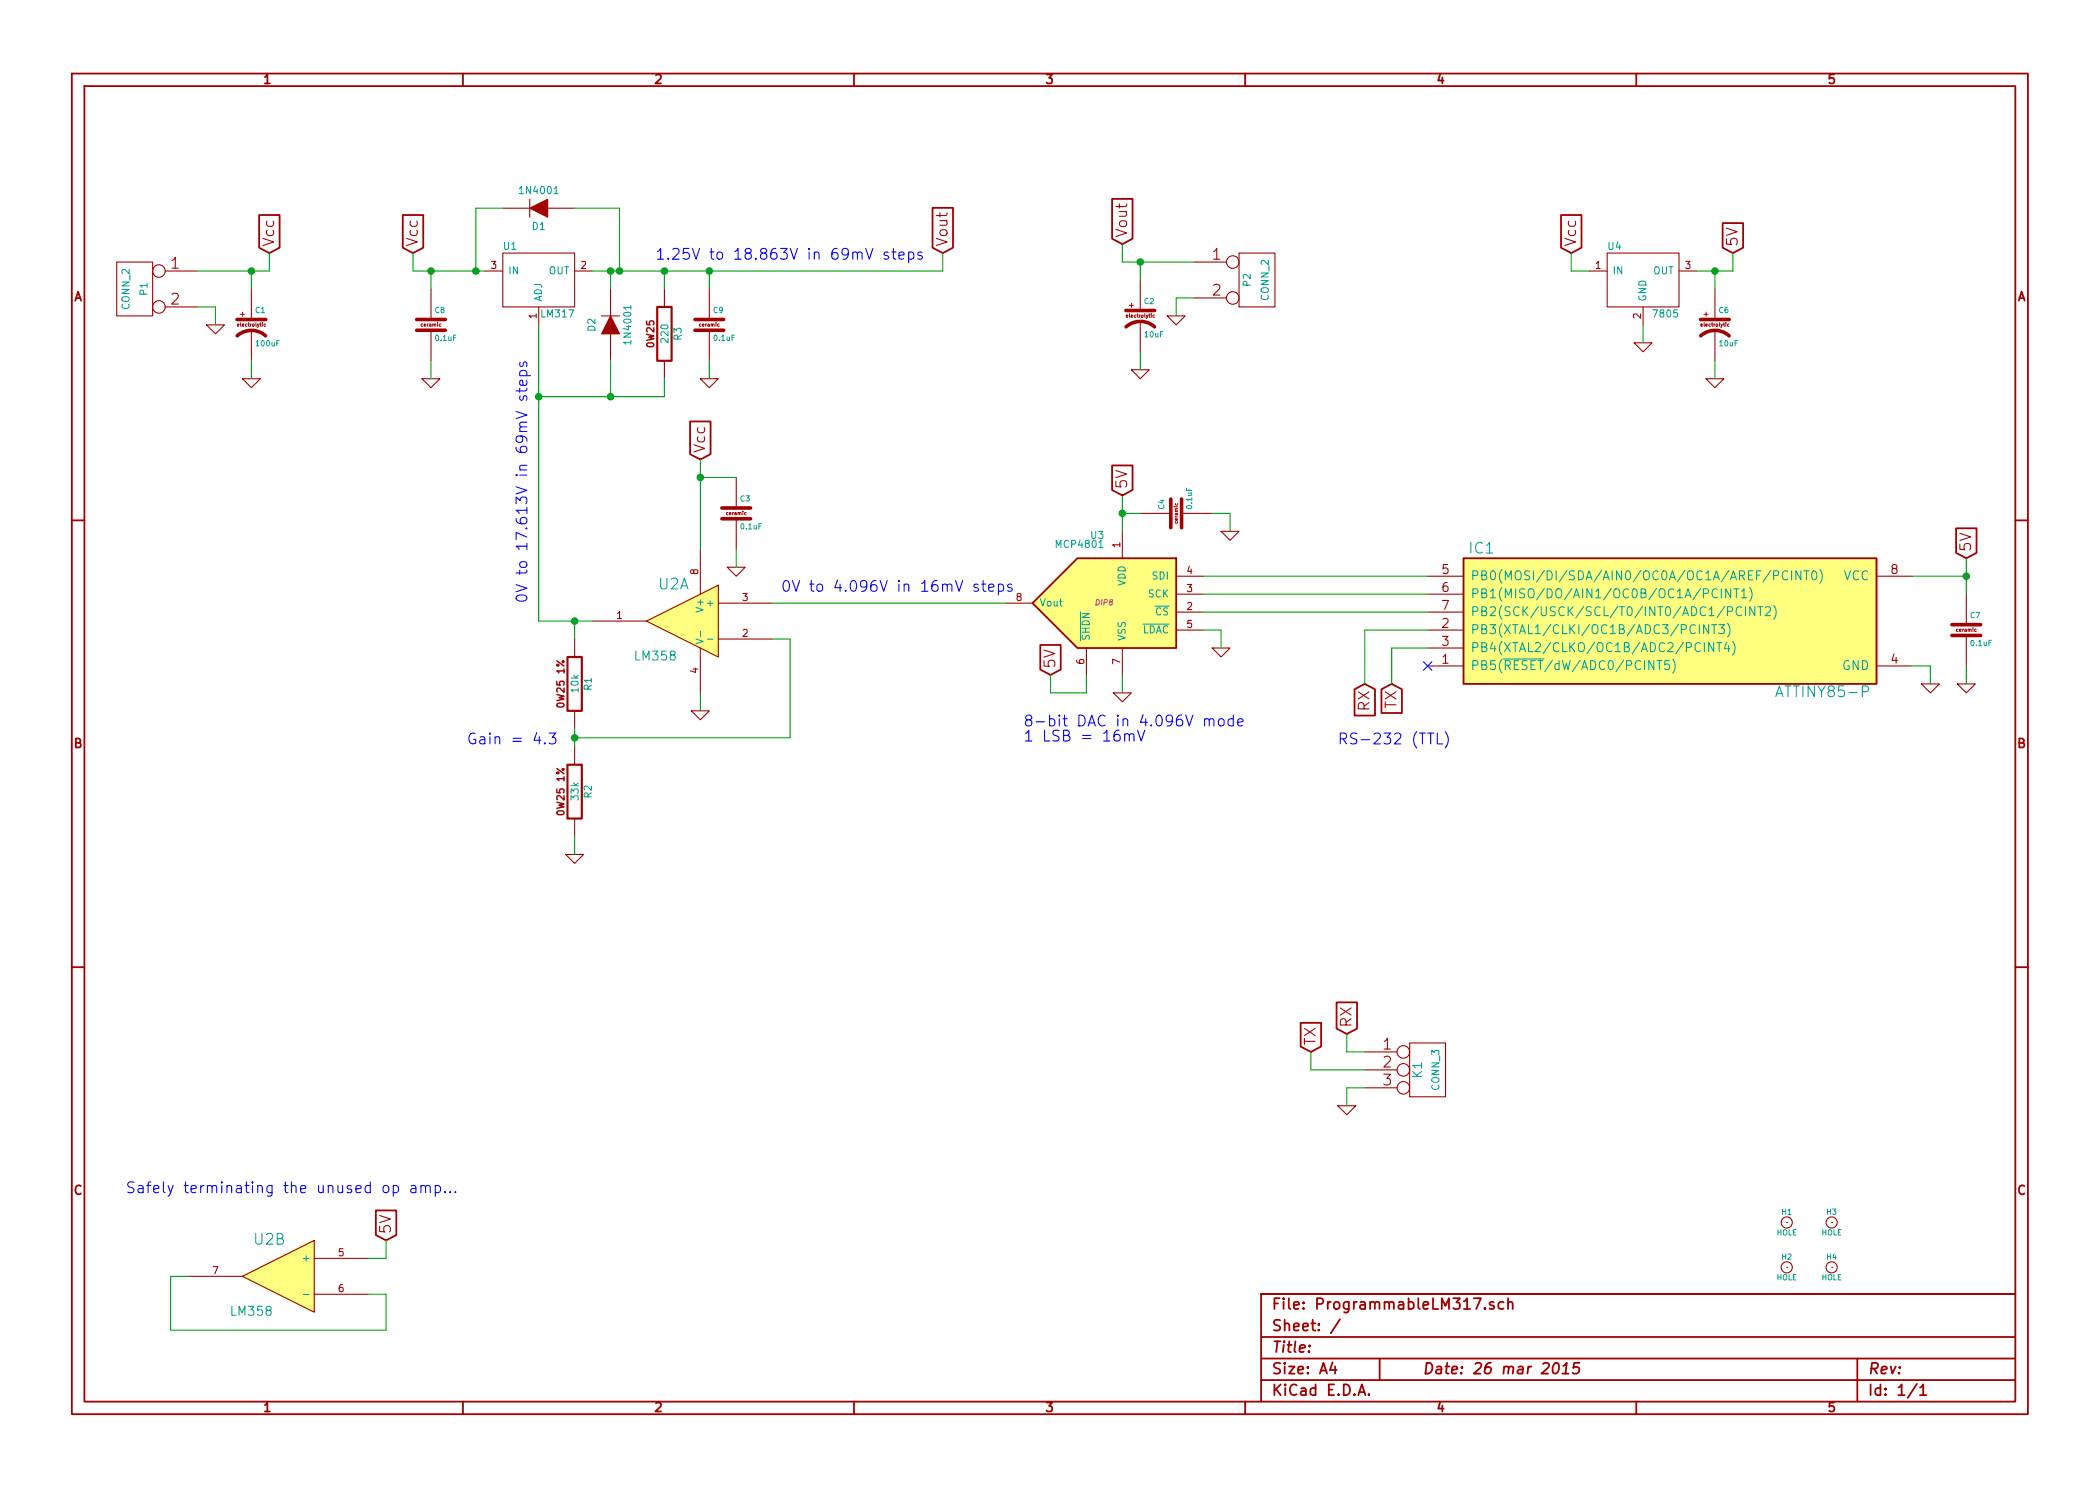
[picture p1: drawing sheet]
<svg xmlns="http://www.w3.org/2000/svg" width="297mm" height="210mm" viewBox="0 0 297 210" stroke-linecap="round" stroke-linejoin="round" font-family="sans-serif">
<g fill="none" stroke="#a00000" stroke-width=".25">
<path d="M10.2 10.4h276.6v189.7h-276.6zM11.9 12.2h273.2v186.1h-273.2zM65.5 10.4v1.8M120.8 10.4v1.8M176.1 10.4v1.8M231.4 10.4v1.8M36.7 30.4h2.8v4.6l-1.4 .8-1.4-.8zM57 30.4h2.9v4.6l-1.5 .8-1.4-.8zM131.9 29.4h2.9v5.6l-1.5 .8-1.4-.8zM157.3 28.1h2.9v5.7l-1.5 .7-1.4-.7zM220.8 30.4h2.9v4.6l-1.5 .8-1.4-.8zM243.7 31.6h2.9v3.4l-1.5 .8-1.4-.8z"/>
<path d="M97.6 59.6h2.9v4.7l-1.4 .7-1.5-.7zM10.2 73.6h1.7M157.3 65.9h2.9v3.4l-1.5 .8-1.4-.8zM207 79h58.4v17.8h-58.4zM276.7 74.7h2.9v3.5l-1.5 .8-1.4-.8zM285.1 73.6h1.7M146 85.3l6.4-6.3h14v12.7h-14zM147.1 91.3h2.9v3.4l-1.4 .8-1.5-.8zM191.6 97.5l1.4-.7 1.5 .7v3.7h-2.9zM195.4 97.5l1.4-.7 1.5 .7v3.4h-2.9zM10.2 136.8h1.7M285.1 136.8h1.7"/>
<path d="M184 144.7h2.9v3.4l-1.5 .7-1.4-.7zM189.1 141.8h2.8v3.7l-1.4 .8-1.4-.8zM53.2 171.3h2.9v3.4l-1.5 .8-1.4-.8zM65.5 198.3v1.8M120.8 198.3v1.8M176.1 198.3v1.8M178.4 189.2h106.7M178.4 195.3h106.7M178.4 192.2h106.7M185.2 190.4h.1l-.1 .1v-.1v.1M188.5 192.8l-.4 1h1M188.8 193.3v1.1"/>
<path d="M189.5 186.7l-1.3 1.9M192.1 197.4l.5-1.5 .5 1.5M192.3 197h.7M193.6 197.3h.1l-.1 .1-.1-.1h.1v.1M195.1 192.2v3.1M208.5 183.7h1l-.7 1.5M210 185.1h.1l-.1 .1v-.1v.1M211.3 184.3l-.4-.1-.2 .2 .1 .2 .5 .2 .1 .1-.1 .2-.1 .1-.5-.1M212.7 184.3a.48 .48 0 0 0-.7 0l-.1 .6a.48 .48 0 0 0 .8 .2M213.3 184.3a.38 .38 0 0 1 .7 .1v.8M213.3 183.7v1.5M219.9 193a.35 .35 0 0 1 .3-.2 .35 .35 0 0 1 .3 .3 .87 .87 0 0 1-.6 1.3l-.1-.1a1.14 1.14 0 0 1 .1-1.3z"/>
<path d="M221 194.4h.9M221.1 193.3l.5-.5-.2 1.6M223.4 192.8h-.7l-.2 .8 .3-.2 .5 .1 .1 .2-.2 .5a.62 .62 0 0 1-.8 0M231.4 198.3v1.8M262.7 192.2v6.1M271.1 195.8l-1.3 2M271.6 196.3l.4-.4v1.5M271.6 197.4h.9M285.1 183.1h-106.7v15.2"/>
</g>
<g fill="none" stroke="#a00000" stroke-width=".15">
<path d="M16.5 37.1h5.1v7.6h-5.1zM23.4 38.3h4.5M68.6 38.3h2.5M71.1 35.8h10.2v7.6h-10.2zM71.1 29.5h3.8M74.9 28.2v2.5M77.5 29.5h3.8M81.3 38.3h2.5M161.3 39.6v4.3M168.9 37.1h4.6M175.3 35.8h5v7.6h-5zM224.8 38.3h2.5"/>
<path d="M227.3 35.8h10.2v7.6h-10.2zM237.5 38.3h2.5M23.4 43.4h4.5M29.2 46h2.5l-1.2 1.2zM34.3 53.6h2.5l-1.2 1.3zM35.6 40.9v4.3M35.6 46.7v4.3M59.7 53.6h2.5l-1.2 1.3zM61 40.9v4.3M61 46.7v4.3M76.2 43.4v2.6M85.1 44.7h2.5"/>
<path d="M86.4 40.9v3.8M86.4 47.2v3.8M94 40.9v2.5M94 51v2.6M99.1 53.6h2.5l-1.3 1.3zM100.3 40.9v4.3M100.3 46.7v4.3M160 52.3h2.6l-1.3 1.3zM161.3 45.5v4.3M165.1 44.7h2.5l-1.2 1.3zM168.9 42.2h4.6M231.1 48.5h2.6l-1.3 1.3z"/>
<path d="M232.4 43.4v2.6M241.3 53.6h2.5l-1.2 1.3zM242.6 40.9v4.3M242.6 46.7v4.3M99.1 77.7v6.4M104.1 67.6v4.3M104.1 73.4v4.3M158.7 75.2v3.8M161.3 72.6h4.3M167.1 72.6h4.3M172.7 75.2h2.6l-1.3 1.2zM81.3 90.4v2.6"/>
<path d="M83.8 87.9h7.6M91.4 87.9l10.2-5.1v10.2zM99.1 91.7v6.3M101.6 90.4h7.6M101.6 85.3h7.6M102.9 80.3h2.5l-1.3 1.2zM142.2 85.3h3.8M153.7 91.7v3.8M157.5 98h2.5l-1.3 1.3zM158.7 91.7v3.8M166.4 89.1h3.8M166.4 81.5h3.8"/>
<path d="M166.4 84.1h3.8M166.4 86.6h3.8M171.4 91.7h2.6l-1.3 1.3zM201.9 94.2h5.1M201.9 89.1h5.1M201.9 91.7h5.1M201.9 81.5h5.1M201.9 84.1h5.1M201.9 86.6h5.1M265.4 94.2h5.1M265.4 81.5h5.1M271.8 96.8h2.5l-1.3 1.2z"/>
<path d="M276.9 96.8h2.5l-1.3 1.2zM278.1 84.1v4.3M278.1 89.9v4.3M81.3 100.6v2.5M81.3 105.7v2.5M81.3 115.8v2.6M97.8 100.6h2.5l-1.2 1.2zM80 120.9h2.5l-1.2 1.3zM189.2 156.5h2.6l-1.3 1.2zM193 148.8h4.6M193 151.4h4.6M193 153.9h4.6"/>
<path d="M199.4 147.6h5.1v7.6h-5.1zM44.4 178h7.7M252.7 173h.1M252.7 179.3h.1M259.1 173h.1M259.1 179.3h.1M26.7 180.6h7.6M34.3 180.6l10.1-5.1v10.2zM44.4 183.1h7.7"/>
<circle cx="22.5" cy="38.3" r=".89"/>
<circle cx="174.4" cy="37.1" r=".89"/>
<circle cx="22.5" cy="43.4" r=".89"/>
<circle cx="174.4" cy="42.2" r=".89"/>
<circle cx="198.5" cy="148.8" r=".89"/>
<circle cx="198.5" cy="153.9" r=".89"/>
<circle cx="198.5" cy="151.4" r=".89"/>
<circle cx="252.7" cy="173" r=".79"/>
<circle cx="252.7" cy="179.3" r=".79"/>
<circle cx="259.1" cy="179.3" r=".79"/>
<circle cx="259.1" cy="173" r=".79"/>
</g>
<g fill="none" stroke="#a00000" stroke-width=".51">
<path d="M33.5 45.2h4.1M33.6 47.5a3 3 0 0 1 4 0M58.9 45.2h4.1M58.9 46.7h4.1M98.3 45.2h4.1M98.3 46.7h4.1M159.3 43.9h4M159.3 46.2a3 3 0 0 1 4 0M240.5 45.2h4.1M240.6 47.5a3 3 0 0 1 4 0M102.1 73.4h4.1M102.1 71.9h4.1"/>
<path d="M165.6 70.6v4.1M167.1 70.6v4.1M276.1 89.9h4.1M276.1 88.4h4.1"/>
</g>
<path d="M37.6 45.9h-.3l.1 .2h.2M62.4 45.9h-.3l.1 .2h.2M101.7 45.9h-.2v.2h.2M163.3 44.6l-.2 .1v.2h.2M244.6 45.9h-.3l.1 .2h.2M105.5 72.5l-.2 .1 .1 .2h.1M166.3 71.2v.3l.2-.1v-.2M279.5 89l-.2 .1v.2h.2" fill="none" stroke="#a00000" stroke-width=".14"/>
<g fill="#ffff80" stroke="#ffff80" stroke-width=".25">
<path d="M91.4 87.9l10.2-5.1v10.2z"/>
<path d="M207 79h58.4v17.8h-58.4z"/>
<path d="M146 85.3l6.4-6.3h14v12.7h-14z"/>
<path d="M34.3 180.6l10.1-5.1v10.2z"/>
</g>
<g fill="none" stroke="#00a0a0" stroke-width=".15">
<path d="M78.4 27.4h.5M89.2 43.2v.6M98.5 90.4l1 .3-1 .4M99.1 89.3v.8M100.1 90.4h.7M152.8 86.6v4.1M161.6 88.3h3.8M212.6 93.2h5.8M234.4 93.5h.7M234.7 93.5v1.2M236.1 93.5h-.6v.6l.1-.2h.3l.2 .2v.5l-.2 .1h-.3l-.1-.1M236.6 93.3a1.47 1.47 0 0 1 0 1.9"/>
<path d="M240.4 88.4v1.3M241.1 90.9v1.3M241.7 88.4v1.3l-.7-1.3v1.3M242.1 88.4h.7M242.4 90.9v1.3l-.7-1.3v1.3M242.5 88.4v1.3M242.8 90.9h.7M242.9 83.4a.5 .5 0 0 0-.6 0 .5 .5 0 0 0-.1 .6 .45 .45 0 0 0 .2 .5 .45 .45 0 0 0 .5-.1M243.1 88.4h.8l-.4 .5 .4 .1v.5l-.2 .2h-.4l-.2-.2M243.2 90.9v1.3M243.5 83.3v1.3M244.2 90.9l-.3 .9h.8"/>
<path d="M244.3 88.2a1.47 1.47 0 0 1 0 1.9M244.3 86.5h.7l.1-.2-.1-.3-.2-.2h-.5v1.3M244.5 91.4v.8M244.8 83.3v1.3l-.7-1.3v1.3M245.1 90.7a1.47 1.47 0 0 1 0 2M245.2 83.3h.7M245.6 83.3v1.3M246.3 83.7l.4-.4v1.3M246.3 86a.5 .5 0 0 0-.6 0 .5 .5 0 0 0-.1 .6 .45 .45 0 0 0 .2 .5 .45 .45 0 0 0 .5-.1M246.3 84.6h.7M246.9 85.8v1.3M247.5 83.1a1.47 1.47 0 0 1 0 2"/>
<path d="M248.2 85.8v1.3l-.7-1.3v1.3M248.6 85.8h.8M249 85.8v1.3M249.7 86l.2-.2h.3l.2 .2v.2v.2l-.7 .7h.7M250.9 81.4h.6l.1-.2-.1-.3-.1-.1h-.5v1.2M250.9 85.7a1.47 1.47 0 0 1 0 1.9M252.9 80.9a.5 .5 0 0 0-.7 0 .5 .5 0 0 0-.1 .6 .45 .45 0 0 0 .2 .5 .45 .45 0 0 0 .6-.1M253.4 80.8v1.2M254.7 80.8v1.2l-.7-1.2v1.2M255.2 80.8h.7M255.5 80.8v1.2M256.4 80.9a.31 .31 0 0 1 .3-.1 .31 .31 0 0 1 .2 .2v.8l-.1 .2h-.3l-.1-.1-.1-.3z"/>
<path d="M257.4 80.6a1.47 1.47 0 0 1 0 1.9M42.9 183.2h.8"/>
</g>
<path d="M93 43.4h2v7.6h-2zM80.3 93h2v7.6h-2zM80.3 108.2h2v7.6h-2z" fill="none" stroke="#a00000" stroke-width=".3"/>
<g fill="none" stroke="#00a000" stroke-width=".15">
<path d="M35.6 38.3v2.6M38.1 35.8v2.5h-10.2M58.4 35.8v2.5h10.2M61 38.3v2.6M71.1 29.5h-3.8v8.8M81.3 29.5h6.3v8.8M86.4 38.3v2.6M94 38.3v2.6M100.3 38.3v2.6M133.3 35.8v2.5h-49.5M158.7 34.5v2.6h10.2M161.3 37.1v2.5"/>
<path d="M222.2 35.8v2.5h2.6M242.6 38.3h.1M242.6 38.3v2.6M245.1 35.8v2.5h-5.1M27.9 43.4h2.6v2.6M35.6 51v2.6M61 51v2.6M76.2 46v41.9h7.6M86.4 51v5.1M94 53.6v2.5h-17.8M100.3 51v2.6M161.3 49.8v2.5"/>
<path d="M168.9 42.2h-2.5v2.5M232.4 46v2.5M242.6 51v2.6M99.1 65v12.7M99.1 67.6h5M104.1 77.7v2.6M158.7 72.6h2.6M158.7 70.1v5.1M171.4 72.6h2.6v2.6M278.1 79v5.1M81.3 87.9v2.5M99.1 98v2.6"/>
<path d="M109.2 90.4h2.6v14h-30.5M109.2 85.3h33M148.6 95.5v2.5h5.1v-2.5M158.7 95.5v2.5M170.2 81.5h31.7M170.2 89.1h2.5v2.6M170.2 84.1h31.7M170.2 86.6h31.7M201.9 89.1h-8.9v7.7M201.9 91.7h-5.1v5.1M270.5 81.5h7.6M270.5 94.2h2.5v2.6"/>
<path d="M278.1 94.2v2.6M81.3 103.1v2.6M81.3 118.4v2.5M185.4 148.8v2.6h7.6M190.5 146.3v2.5h2.5M193 153.9h-2.5v2.6M54.6 175.5v2.5h-2.5M26.7 180.6h-2.6v7.6h30.5v-5.1h-2.5"/>
</g>
<g fill="#00a000" stroke="#00a000" stroke-width=".25">
<circle cx="81.3" cy="104.4" r=".41"/>
<circle cx="99.1" cy="67.6" r=".41"/>
<circle cx="81.3" cy="87.9" r=".41"/>
<circle cx="242.6" cy="38.3" r=".41"/>
<circle cx="278.1" cy="81.5" r=".41"/>
<circle cx="158.7" cy="72.6" r=".41"/>
<circle cx="61" cy="38.3" r=".41"/>
<circle cx="35.6" cy="38.3" r=".41"/>
<circle cx="161.3" cy="37.1" r=".41"/>
<circle cx="100.3" cy="38.3" r=".41"/>
<circle cx="94" cy="38.3" r=".41"/>
<circle cx="76.2" cy="56.1" r=".41"/>
<circle cx="86.4" cy="38.3" r=".41"/>
<circle cx="86.4" cy="56.1" r=".41"/>
<circle cx="87.6" cy="38.3" r=".41"/>
<circle cx="67.3" cy="38.3" r=".41"/>
</g>
<path d="M201.3 93.6l1.2 1.2M202.5 93.6l-1.2 1.2" fill="none" stroke="#0000c0" stroke-width=".15"/>
<g fill="none" stroke="#00f" stroke-width=".15">
<path d="M125.6 35.7h-.3l-.3 .2 .1 .2 .5 .1 .1 .2-.1 .2-.1 .1-.5-.1M126.2 35.7h.5M126.4 35.1v1.4v.1l.3 .1M127.2 36.2l.7-.2-.1-.3h-.4l-.2 .2v.7l.2 .1 .4-.1M128.5 35.7a.48 .48 0 0 1 .7 .1l.1 .6a.48 .48 0 0 1-.8 .2M128.5 35.7v1.5M130.4 35.7h-.4l-.2 .2 .1 .2 .5 .1 .1 .2-.1 .2-.1 .1-.5-.1M73.5 54.9v.6M73.5 53.2h1.5M73.6 56.1l-.1 .3 .2 .2h.2l.2-.5 .1-.1 .2 .1 .1 .1-.1 .4M73.6 53.2a.48 .48 0 0 1 .1-.7l.5-.1a.48 .48 0 0 1 .2 .8M73.6 51.3l-.1 .3 .2 .3 .2-.1 .2-.5 .1-.1 .2 .1 .1 .1-.1 .5"/>
<path d="M74.4 53.9l.1 .4-.2 .2h-.7l-.1-.2 .1-.4 .3-.1 .1 .7M74.5 54.9l-.1 .3-.1 .1h-1.3M138.3 82.7l-.3-.1-.3 .3 .1 .2 .5 .1 .1 .2-.1 .2-.1 .1-.5-.1M138.9 82.6h.5M139.1 82.1v1.4v.1l.3 .1M139.9 83.2l.7-.2-.1-.3-.4-.1-.2 .3v.7l.2 .1 .4-.1M141.2 82.7a.48 .48 0 0 1 .7 .1l.1 .6a.48 .48 0 0 1-.8 .2M141.2 82.6v1.6M143.1 82.7l-.4-.1-.2 .3 .1 .2 .5 .1 .1 .2-.1 .2-.1 .1-.5-.1M77.1 105.1v.1v.1l-.1-.1 .1-.1v.2M77.7 103.7h.9l-.5 .6a.42 .42 0 0 1 .5 .3v.4l-.1 .2-.6 .1-.2-.2M159.1 104a.38 .38 0 0 1 .6 .1v.7"/>
<path d="M159.7 104.1a.35 .35 0 0 1 .4-.3 .35 .35 0 0 1 .3 .3v.7M160.9 103.3l.5 1.5 .5-1.5M170.4 101.8a.38 .38 0 0 1 .6 .1v.8M170.4 101.7v1M171 101.9a.35 .35 0 0 1 .4-.2 .35 .35 0 0 1 .3 .2v.8M172.4 101.8a.42 .42 0 0 1 .4-.1 .42 .42 0 0 1 .4 .3v.4a.43 .43 0 0 1-.5 .3 .43 .43 0 0 1-.4-.3zM174.4 101.8a.48 .48 0 0 0-.6 0l-.1 .6a.48 .48 0 0 0 .7 .2M174.4 101.2v1.5M175.1 102.2l.7-.1-.1-.3-.4-.1-.2 .2 .1 .7 .1 .1 .4-.1M203.3 103.7v1.6h.7M204.4 103.5a1.75 1.75 0 0 1 0 2.3M55.6 167.8a.48 .48 0 0 1 .7 .1l.1 .6a.48 .48 0 0 1-.8 .2"/>
<path d="M58.2 167.8l.1-.1 .5 .1v1M58.8 168.1l-.5 .1a.3 .3 0 0 0-.2 .3 .3 .3 0 0 0 .2 .3l.5-.1M59.5 167.9a.38 .38 0 0 1 .7 .1v.8M59.5 167.7v1.1M60.2 168a.35 .35 0 0 1 .3-.3 .35 .35 0 0 1 .4 .3v.8M61.6 167.8a.48 .48 0 0 1 .6 .1l.1 .6a.48 .48 0 0 1-.7 .2M61.6 167.7v1.6M62.9 168.6l.1 .1-.1 .1v-.1v-.1v.2M63.7 168.6l.1 .1-.1 .1-.1-.1 .1-.1v.2M64.4 168.6l.1 .1-.1 .1-.1-.1 .1-.1v.2"/>
</g>
<g fill="#a00000" stroke="#a00000" stroke-width=".15">
<path d="M86.4 44.7l1.2 2.5h-2.5z"/>
<path d="M74.9 29.5l2.6-1.3v2.5z"/>
</g>
<g font-size="2.1" fill="#a00000">
<text x="38.9" y="34.9" transform="rotate(-90 38.9 34.9)">Vcc</text>
<text x="59.2" y="34.9" transform="rotate(-90 59.2 34.9)">Vcc</text>
<text x="134.1" y="34.9" transform="rotate(-90 134.1 34.9)">Vout</text>
<text x="159.5" y="33.6" transform="rotate(-90 159.5 33.6)">Vout</text>
<text x="223" y="34.9" transform="rotate(-90 223 34.9)">Vcc</text>
<text x="245.9" y="34.9" transform="rotate(-90 245.9 34.9)">5V</text>
<text x="24.2" y="38.1">1</text>
<text x="171.5" y="36.8">1</text>
<text x="171.5" y="41.9">2</text>
<text x="24.2" y="43.2">2</text>
<text x="99.8" y="64.1" transform="rotate(-90 99.8 64.1)">Vcc</text>
<text x="159.5" y="69.2" transform="rotate(-90 159.5 69.2)">5V</text>
<text x="278.9" y="78.1" transform="rotate(-90 278.9 78.1)">5V</text>
<text x="149.4" y="94.6" transform="rotate(-90 149.4 94.6)">5V</text>
<text x="193.8" y="100.6" transform="rotate(-90 193.8 100.6)">RX</text>
<text x="197.6" y="100.4" transform="rotate(-90 197.6 100.4)">TX</text>
<text x="186.2" y="147.9" transform="rotate(-90 186.2 147.9)">TX</text>
<text x="191.3" y="145.4" transform="rotate(-90 191.3 145.4)">RX</text>
<text x="195.6" y="148.6">1</text>
<text x="195.6" y="151.1">2</text>
<text x="195.6" y="153.7">3</text>
<text x="55.4" y="174.6" transform="rotate(-90 55.4 174.6)">5V</text>
<text x="179.9" y="185.4">File: ProgrammableLM317.sch</text>
<text x="179.9" y="191.5">Title:</text>
<text x="179.9" y="188.4">Sheet: /</text>
<text x="179.9" y="197.6">KiCad E.D.A.</text>
<text x="179.9" y="194.5">Size: A4</text>
<text x="201.2" y="194.5">Date: 26 mar 2015</text>
<text x="264.2" y="194.5">Rev:</text>
<text x="264.2" y="197.6">Id: 1/1</text>
</g>
<g font-size="2.1" fill="#00f">
<text x="92.7" y="36.8">1.25V to 18.863V in 69mV steps</text>
<text x="110.5" y="83.8">0V to 4.096V in 16mV steps</text>
<text x="74.7" y="85.3" transform="rotate(-90 74.7 85.3)">0V to 17.613V in 69mV steps</text>
<text x="66" y="105.4">Gain = 4.3</text>
<text x="144.8" y="102.9">8-bit DAC in 4.096V mode</text>
<text x="144.8" y="105">1 LSB = 16mV</text>
<text x="189.2" y="105.4">RS-232 (TTL)</text>
<text x="17.8" y="168.9">Safely terminating the unused op amp...</text>
</g>
<g font-size="2.1" fill="#00a0a0">
<text x="93.1" y="83.5">U2A</text>
<text x="207.9" y="78.4">IC1</text>
<text x="251.7" y="98.7">ATTINY85-P</text>
<text x="36" y="176.2">U2B</text>
</g>
<g font-size="1.8" fill="#a00000">
<text x="37.3" y="11.9">1</text>
<text x="92.7" y="11.9">2</text>
<text x="148" y="11.9">3</text>
<text x="203.3" y="11.9">4</text>
<text x="258.6" y="11.9">5</text>
<text x="10.4" y="42.7">A</text>
<text x="285.3" y="42.7">A</text>
<text x="204" y="81.3">5</text>
<text x="204" y="83.8">6</text>
<text x="267.5" y="81.3">8</text>
<text x="204" y="88.9">2</text>
<text x="204" y="86.4">7</text>
<text x="204" y="94">1</text>
<text x="204" y="91.4">3</text>
<text x="267.5" y="94">4</text>
<text x="10.4" y="105.9">B</text>
<text x="285.3" y="105.9">B</text>
<text x="10.4" y="169.1">C</text>
<text x="285.3" y="169.1">C</text>
<text x="37.3" y="199.8">1</text>
<text x="92.7" y="199.8">2</text>
<text x="148" y="199.8">3</text>
<text x="203.3" y="199.8">4</text>
<text x="258.6" y="199.8">5</text>
</g>
<g font-size="1.8" fill="#00a0a0">
<text x="208" y="82.2">PB0(MOSI/DI/SDA/AIN0/OC0A/OC1A/AREF/PCINT0)</text>
<text x="260.7" y="82.2">VCC</text>
<text x="208" y="89.8">PB3(XTAL1/CLKI/OC1B/ADC3/PCINT3)</text>
<text x="208" y="84.7">PB1(MISO/DO/AIN1/OC0B/OC1A/PCINT1)</text>
<text x="208" y="87.2">PB2(SCK/USCK/SCL/T0/INT0/ADC1/PCINT2)</text>
<text x="89.9" y="93.5">LM358</text>
<text x="208" y="94.9">PB5(RESET/dW/ADC0/PCINT5)</text>
<text x="208" y="92.3">PB4(XTAL2/CLKO/OC1B/ADC2/PCINT4)</text>
<text x="260.5" y="94.9">GND</text>
<text x="201.2" y="152.5" transform="rotate(-90 201.2 152.5)">K1</text>
<text x="32.8" y="186.2">LM358</text>
</g>
<g font-size="1.4" fill="#00a0a0">
<text x="73.7" y="27.5">1N4001</text>
<text x="71.2" y="35.4">U1</text>
<text x="75.3" y="32.6">D1</text>
<text x="227.5" y="35.4">U4</text>
<text x="20.9" y="41.8" transform="rotate(-90 20.9 41.8)">P1</text>
<text x="71.9" y="38.9">IN</text>
<text x="77.5" y="38.9">OUT</text>
<text x="177" y="40.5" transform="rotate(-90 177 40.5)">P2</text>
<text x="228.1" y="38.9">IN</text>
<text x="233.7" y="38.9">OUT</text>
<text x="18.4" y="43.8" transform="rotate(-90 18.4 43.8)">CONN_2</text>
<text x="76.7" y="45">LM317</text>
<text x="76.7" y="42.7" transform="rotate(-90 76.7 42.7)">ADJ</text>
<text x="84.3" y="46.9" transform="rotate(-90 84.3 46.9)">D2</text>
<text x="179.5" y="42.5" transform="rotate(-90 179.5 42.5)">CONN_2</text>
<text x="232.9" y="42.7" transform="rotate(-90 232.9 42.7)">GND</text>
<text x="234" y="45">7805</text>
<text x="89.3" y="48.4" transform="rotate(-90 89.3 48.4)">1N4001</text>
<text x="94.6" y="48.4" transform="rotate(-90 94.6 48.4)">220</text>
<text x="96.4" y="48.1" transform="rotate(-90 96.4 48.1)">R3</text>
<text x="149.5" y="77.6">MCP4801</text>
<text x="154.3" y="76.3">U3</text>
<text x="159.3" y="83" transform="rotate(-90 159.3 83)">VDD</text>
<text x="163" y="82">SDI</text>
<text x="99.6" y="86.4" transform="rotate(-90 99.6 86.4)">V+</text>
<text x="100.3" y="85.8">+</text>
<text x="147.1" y="85.8">Vout</text>
<text x="161.4" y="89.7">LDAC</text>
<text x="162.4" y="84.6">SCK</text>
<text x="163.4" y="87.1">CS</text>
<text x="154.2" y="90.7" transform="rotate(-90 154.2 90.7)">SHDN</text>
<text x="159.3" y="90.7" transform="rotate(-90 159.3 90.7)">VSS</text>
<text x="81.9" y="97.9" transform="rotate(-90 81.9 97.9)">10k</text>
<text x="83.7" y="97.7" transform="rotate(-90 83.7 97.7)">R1</text>
<text x="81.9" y="113.2" transform="rotate(-90 81.9 113.2)">33k</text>
<text x="83.7" y="112.9" transform="rotate(-90 83.7 112.9)">R2</text>
<text x="203.6" y="154.2" transform="rotate(-90 203.6 154.2)">CONN_3</text>
<text x="43.1" y="178.6">+</text>
</g>
<g font-size="1.4" fill="#a00000">
<text x="69.5" y="38.1">3</text>
<text x="82.2" y="38.1">2</text>
<text x="225.7" y="38.1">1</text>
<text x="238.4" y="38.1">3</text>
<text x="75.9" y="45.1" transform="rotate(-90 75.9 45.1)">1</text>
<text x="232.2" y="45.1" transform="rotate(-90 232.2 45.1)">2</text>
<text x="92.6" y="49.1" transform="rotate(-90 92.6 49.1)">0W25</text>
<text x="158.5" y="77.5" transform="rotate(-90 158.5 77.5)">1</text>
<text x="98.8" y="81.3" transform="rotate(-90 98.8 81.3)">8</text>
<text x="167.9" y="83.8">3</text>
<text x="167.9" y="81.3">4</text>
<text x="87.2" y="87.6">1</text>
<text x="105" y="85.1">3</text>
<text x="143.8" y="85.1">8</text>
<text x="167.9" y="86.4">2</text>
<text x="167.9" y="88.9">5</text>
<text x="98.8" y="95.2" transform="rotate(-90 98.8 95.2)">4</text>
<text x="105" y="90.2">2</text>
<text x="153.4" y="94" transform="rotate(-90 153.4 94)">6</text>
<text x="158.5" y="94" transform="rotate(-90 158.5 94)">7</text>
<text x="79.9" y="99.8" transform="rotate(-90 79.9 99.8)">0W25 1%</text>
<text x="79.9" y="115.1" transform="rotate(-90 79.9 115.1)">0W25 1%</text>
<text x="47.9" y="177.8">5</text>
<text x="30.1" y="180.3">7</text>
<text x="47.9" y="182.9">6</text>
</g>
<g font-size="1.1" fill="#a00000">
<text x="34" y="44.8">+</text>
<text x="159.7" y="43.6">+</text>
<text x="241" y="44.8">+</text>
</g>
<g font-size="1.1" fill="#00a0a0">
<text x="36.1" y="44.3">C1</text>
<text x="61.5" y="44.3">C8</text>
<text x="100.9" y="44.3">C9</text>
<text x="161.9" y="43">C2</text>
<text x="162" y="47.7">10uF</text>
<text x="243.2" y="44.3">C6</text>
<text x="36.3" y="49">100uF</text>
<text x="61.7" y="48.3">0.1uF</text>
<text x="101" y="48.3">0.1uF</text>
<text x="243.2" y="49">10uF</text>
<text x="104.7" y="71">C3</text>
<text x="168.7" y="71.9" transform="rotate(-90 168.7 71.9)">0.1uF</text>
<text x="104.9" y="74.9">0.1uF</text>
<text x="164.7" y="72" transform="rotate(-90 164.7 72)">C4</text>
<text x="278.7" y="87.5">C7</text>
<text x="278.8" y="91.4">0.1uF</text>
<text x="252.1" y="171.9">H1</text>
<text x="258.4" y="171.9">H3</text>
<text x="251.3" y="174.8">HOLE</text>
<text x="252.1" y="178.3">H2</text>
<text x="257.6" y="174.8">HOLE</text>
<text x="258.4" y="178.3">H4</text>
<text x="251.3" y="181.2">HOLE</text>
<text x="257.6" y="181.2">HOLE</text>
</g>
<text font-size="1.1" fill="#a000a0" x="155" y="85.7">DIP8</text>
<g font-size=".7" fill="#a00000">
<text x="33.7" y="46.2">electrolytic</text>
<text x="59.6" y="46.2">ceramic</text>
<text x="99" y="46.2">ceramic</text>
<text x="159.4" y="45">electrolytic</text>
<text x="240.7" y="46.2">electrolytic</text>
<text x="102.8" y="72.9">ceramic</text>
<text x="166.6" y="74" transform="rotate(-90 166.6 74)">ceramic</text>
<text x="276.8" y="89.4">ceramic</text>
</g>
</svg>
